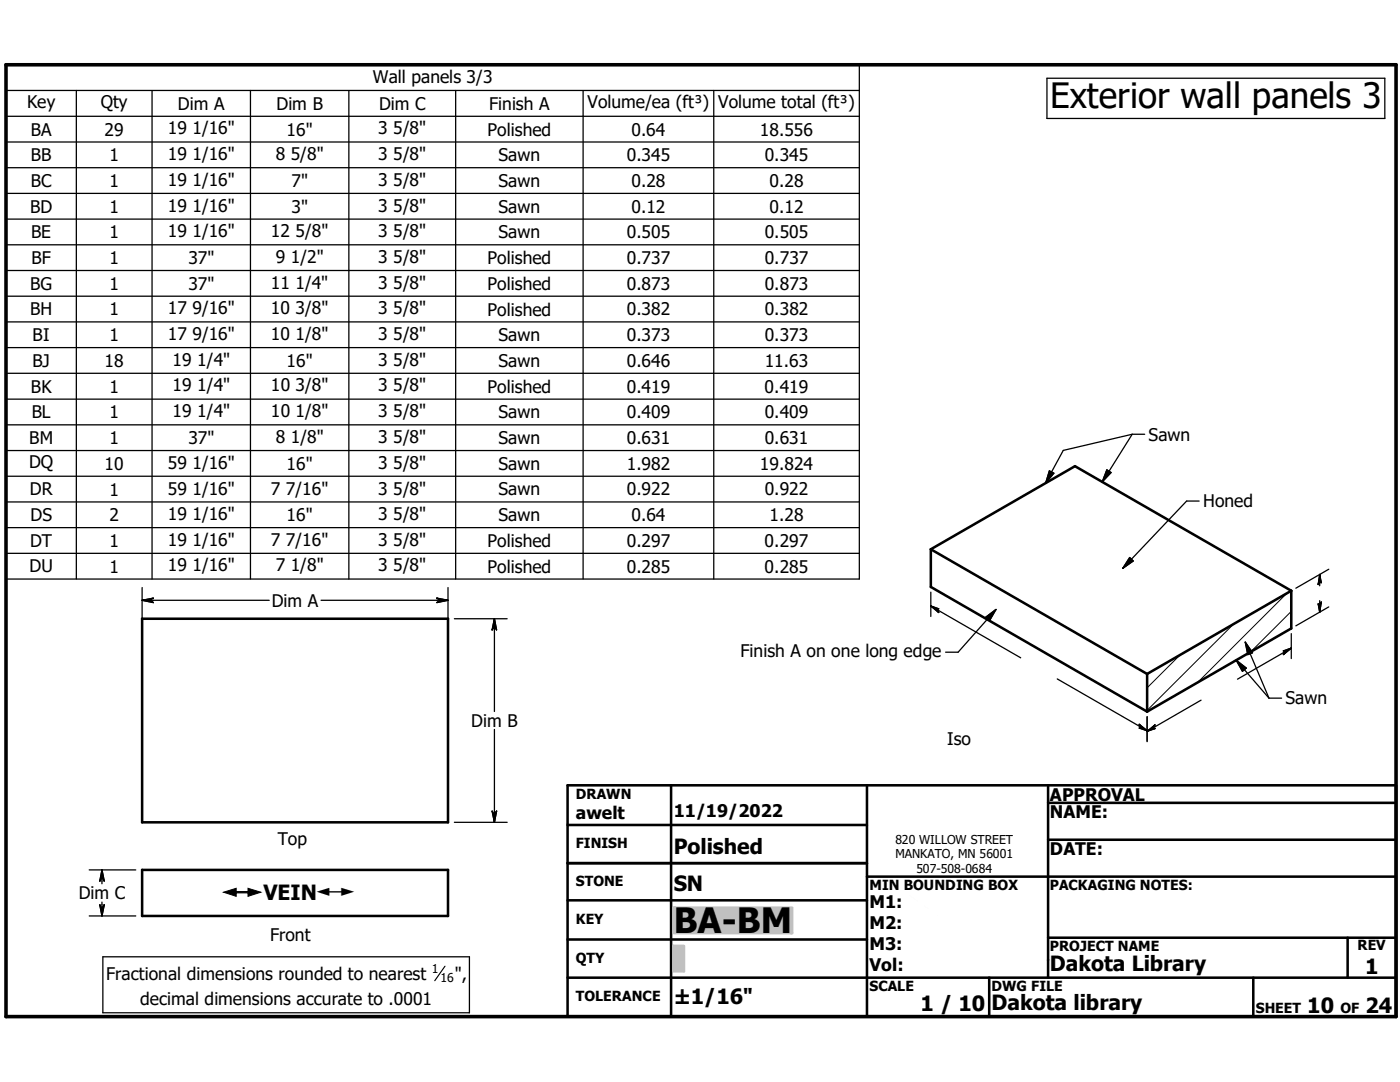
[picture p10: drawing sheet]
<svg xmlns="http://www.w3.org/2000/svg" width="279mm" height="216mm" viewBox="0 0 279 216" stroke-linecap="round" stroke-linejoin="round" font-family="sans-serif">
<g fill="none" stroke="#000" stroke-width=".51">
<path d="M185.8 109.6v7.5l43.1 24.9M185.8 109.6l43.1 24.9M185.8 109.6l28.7-16.6 43.2 24.9M257.7 117.9v7.5l-28.8 16.6M257.7 117.9l-28.8 16.6M28.4 123.5h61v40.6h-61zM228.9 134.5v7.5M113.3 156.7h165.3v46.2h-165.3zM133.9 156.7v46.2M173 156.7v46.2M209.2 156.7v38.4M28.4 173.6h61v9.2h-61z"/>
<path d="M113.3 179.6h59.7M113.3 164.6h59.7M113.3 172.2h59.7M173 174.9h105.6M209.2 160.2h69.4M209.2 167.6h69.4M113.3 187.5h59.7M113.3 195.1h165.3M197.4 195.1v7.8M209.2 187.1h69.4M250.1 195.1v7.8M268.9 187.1v8"/>
</g>
<path d="M256.8 118.4l-17.8 17.8M235.5 130.7l-6.6 6.5M246.2 124.6l-17.3 17.1M257.7 122l-8.1 8.1" fill="none" stroke="#000" stroke-width=".2"/>
<path d="M1.2 12.9h277.4v190h-277.4z" fill="none" stroke="#000" stroke-width=".71"/>
<g fill="#c0c0c0" stroke="#c0c0c0" stroke-width=".51">
<path d="M134.4 188.7h2.1v5.1z"/>
<path d="M134.4 188.7l2.1 5.1h-2.1z"/>
<path d="M134.4 181.1h23.7v5.1z"/>
<path d="M134.4 181.1l23.7 5.1h-23.7z"/>
</g>
<path d="M88.8 192.8l-2 2.9" fill="none" stroke="#000" stroke-width=".23"/>
<g fill="none" stroke="#000" stroke-width=".25">
<path d="M1.2 12.9h170.3v102.6h-170.3zM1.2 18.1h170.3M15.2 18.1v97.4M30.3 18.1v97.4M50 18.1v97.4M69.6 18.1v97.4M90.9 18.1v97.4M116.4 18.1v97.4M142.4 18.1v97.4M208.9 15.6h67.5v8h-67.5zM1.2 23.2h170.3M1.2 28.3h170.3"/>
<path d="M1.2 33.5h170.3M1.2 38.6h170.3M1.2 43.7h170.3M1.2 48.8h170.3M1.2 54h170.3M1.2 59.1h170.3M1.2 64.2h170.3M1.2 69.4h170.3M1.2 74.5h170.3M1.2 79.6h170.3M1.2 84.8h170.3M1.2 89.9h170.3"/>
<path d="M1.2 95h170.3M209.4 94l.9 .4-1.6 2zM220.9 93.8l.8 .5-1.7 1.8zM226 86.7l-6 9.4M226 86.7l-13.8 3.2-3.5 6.5M226 86.7h2.4M239.3 100h-2.5l-12.7 13.4M1.2 100.2h170.3M1.2 105.3h170.3M1.2 110.4h170.3M28.4 119.8h25.3M28.4 119.8l2.2-.4-.8 .4"/>
<path d="M28.4 119.8l2.2 .4-.8-.4M28.4 117.2v45.6M29.8 119.8h.1M64.1 119.8h25.3M88 119.8h.1M88 119.8l-.8 .4 2.2-.4M88 119.8l-.8-.4 2.2 .4M89.4 117.2v45.6M185.8 118.2v4.8M225.4 111.3l.8 .6-2.1 1.5zM263.4 115.8h.1M263.4 114.6v2.3"/>
<path d="M263.4 119.9v2.2M263.4 114.6l.3 1.7-.3-.5M263.4 114.6l-.3 2 .3-.8M265.2 113.6l-6.6 3.8M90.7 123.5h10.5M98.7 124.9h.1M98.7 123.5v18.5M98.7 123.5l.4 2.2-.4-.8M98.7 123.5l-.5 2.2 .5-.8M185.8 120.9l17.9 10.4M185.8 120.9l1.5 .6h-.5M185.8 120.9l1.5 1.3-.5-.7"/>
<path d="M186.8 121.5h.1M196.7 123.2l2.1-1.6-1.3 2.2zM198.8 121.6l-7.6 8.5h-2.5M211 135.5l17.9 10.3M239.7 139.7l-10.8 6.2M246.7 131.7l6.6 7.6M246.7 131.7l2 1.6-.7 .6zM248.5 128.1l4.8 11.2M248.5 128.1l1.5 2.1-1 .4zM253.3 139.3h2.5M256.7 129.9h.1M257.7 129.3l-10.7 6.2"/>
<path d="M257.7 129.3l-1.6 1.3 .6-.7M257.7 129.3l-1.6 .6h.6M257.7 126.4v5M263.4 120.9h.1M263.4 120.9l-.3-.4 .3 1.6M263.4 120.9l.3-.8-.3 2M265.2 121.1l-6.6 3.8M98.7 145.5v18.6M227.9 145.2h.1M227.9 145.2l-.5 .1 1.5 .5M227.9 145.2l-.5-.7 1.5 1.3M228.9 143v5"/>
<path d="M230 145.3h.1M230 145.3l.5-.7-1.6 1.3M230 145.3l.5 .1-1.6 .5M17.8 173.6h9.3M20.3 175h.1M20.3 173.6v2.7M20.3 173.6l.5 2.2-.5-.8M20.3 173.6l-.4 2.2 .4-.8M90.7 164.1h10.5M98.7 162.6h.1M98.7 162.6l-.5-.8 .5 2.3M98.7 162.6l.4-.8-.4 2.3"/>
<path d="M17.8 182.8h9.3M20.3 181.3h.1M20.3 180v2.8M20.3 181.3l-.4-.8 .4 2.3M20.3 181.3l.5-.8-.5 2.3M20.5 190.9h73.2v11.2h-73.2z"/>
</g>
<g fill="#fff" stroke="#fff" stroke-width=".25">
<path d="M181 178.3h23v16.3z"/>
<path d="M181 178.3l23 16.3h-23z"/>
<path d="M44.6 176.6h26.6v3z"/>
<path d="M44.6 176.6l26.6 3h-26.6z"/>
</g>
<g fill="#000" stroke="#000" stroke-width=".25">
<path d="M209.4 94l.9 .4-1.6 2zM220.9 93.8l.8 .5-1.7 1.8zM28.4 119.8l2.2-.4-.8 .4zM28.4 119.8h1.4l.8 .4zM29.8 119.8l.8 .4zM87.2 120.2l.8-.4h1.4zM87.2 119.4l2.2 .4h-1.4zM87.2 119.4l.8 .4zM225.4 111.3l.8 .6-2.1 1.5zM263.4 114.6l.3 1.7-.3-.5zM263.4 114.6v1.2l-.3 .8zM263.4 115.8l-.3 .8z"/>
<path d="M98.7 123.5l.4 2.2-.4-.8zM98.7 123.5v1.4l-.5 .8zM98.7 124.9l-.5 .8zM185.8 120.9l1.5 .6h-.5zM185.8 120.9l1 .6 .5 .7zM186.8 121.5l.5 .7zM196.7 123.2l2.1-1.6-1.3 2.2zM246.7 131.7l2 1.6-.7 .6zM248.5 128.1l1.5 2.1-1 .4zM256.7 129.9l1-.6-1.6 1.3zM256.1 129.9l1.6-.6-1 .6zM256.1 129.9h.6z"/>
<path d="M263.1 120.5l.3 .4v1.2zM263.7 120.1l-.3 2v-1.2zM263.7 120.1l-.3 .8zM227.4 145.3l.5-.1 1 .6zM227.4 144.5l1.5 1.3-1-.6zM227.4 144.5l.5 .7zM228.9 145.9l1.6-1.3-.5 .7zM228.9 145.9l1.1-.6 .5 .1zM230 145.3l.5 .1zM20.3 173.6l.5 2.2-.5-.8zM20.3 173.6v1.4l-.4 .8zM20.3 175l-.4 .8z"/>
<path d="M98.2 161.8l.5 .8v1.5zM99.1 161.8l-.4 2.3v-1.5zM99.1 161.8l-.4 .8zM19.9 180.5l.4 .8v1.5zM20.8 180.5l-.5 2.3v-1.5zM20.8 180.5l-.5 .8z"/>
</g>
<g font-size="7">
<text x="209.6" y="21.6">Exterior wall panels 3</text>
<text x="134.5" y="186.2">BA-BM</text>
</g>
<g font-size="4.2">
<text x="134.4" y="170.3">Polished</text>
<text x="52.6" y="179.7">VEIN</text>
<text x="134.4" y="177.9">SN</text>
<text x="209.5" y="193.7">Dakota Library</text>
<text x="272.5" y="194.4">1</text>
<text x="134.4" y="200.4">±1/16&quot;</text>
<text x="183.7" y="201.7">1 / 10</text>
<text x="197.9" y="201.5">Dakota library</text>
<text x="260.9" y="202.1">10</text>
<text x="272.5" y="202.1">24</text>
</g>
<g font-size="3.5">
<text x="74.4" y="16.5">Wall panels 3/3</text>
<text x="5.4" y="21.5">Key</text>
<text x="20.1" y="21.6">Qty</text>
<text x="35.5" y="21.9">Dim A</text>
<text x="55.2" y="21.9">Dim B</text>
<text x="75.7" y="21.9">Dim C</text>
<text x="97.6" y="21.9">Finish A</text>
<text x="117.3" y="21.6">Volume/ea (ft³)</text>
<text x="143.3" y="21.6">Volume total (ft³)</text>
<text x="6.1" y="27.1">BA</text>
<text x="20.9" y="27.1">29</text>
<text x="33.5" y="26.8">19 1/16&quot;</text>
<text x="57.2" y="27.1">16&quot;</text>
<text x="75.5" y="26.8">3 5/8&quot;</text>
<text x="97.3" y="27.1">Polished</text>
<text x="126" y="27.1">0.64</text>
<text x="151.6" y="27.1">18.556</text>
<text x="6.1" y="32.2">BB</text>
<text x="21.8" y="32.2">1</text>
<text x="33.5" y="32">19 1/16&quot;</text>
<text x="55.1" y="32">8 5/8&quot;</text>
<text x="75.5" y="32">3 5/8&quot;</text>
<text x="99.5" y="32.2">Sawn</text>
<text x="125.1" y="32.2">0.345</text>
<text x="152.6" y="32.2">0.345</text>
<text x="6.1" y="37.3">BC</text>
<text x="21.8" y="37.3">1</text>
<text x="33.5" y="37.1">19 1/16&quot;</text>
<text x="58.2" y="37.4">7&quot;</text>
<text x="75.5" y="37.1">3 5/8&quot;</text>
<text x="99.5" y="37.3">Sawn</text>
<text x="126" y="37.3">0.28</text>
<text x="153.6" y="37.3">0.28</text>
<text x="6" y="42.4">BD</text>
<text x="6.2" y="47.5">BE</text>
<text x="21.8" y="42.5">1</text>
<text x="21.8" y="47.6">1</text>
<text x="33.5" y="42.2">19 1/16&quot;</text>
<text x="33.5" y="47.4">19 1/16&quot;</text>
<text x="54.1" y="47.4">12 5/8&quot;</text>
<text x="58.2" y="42.5">3&quot;</text>
<text x="75.5" y="47.4">3 5/8&quot;</text>
<text x="75.5" y="42.2">3 5/8&quot;</text>
<text x="99.5" y="42.4">Sawn</text>
<text x="99.5" y="47.5">Sawn</text>
<text x="125.1" y="47.5">0.505</text>
<text x="126" y="42.4">0.12</text>
<text x="152.6" y="47.5">0.505</text>
<text x="153.6" y="42.4">0.12</text>
<text x="6.3" y="52.7">BF</text>
<text x="21.8" y="52.7">1</text>
<text x="37.6" y="52.7">37&quot;</text>
<text x="55" y="52.5">9 1/2&quot;</text>
<text x="75.5" y="52.5">3 5/8&quot;</text>
<text x="97.3" y="52.7">Polished</text>
<text x="125.1" y="52.7">0.737</text>
<text x="152.6" y="52.7">0.737</text>
<text x="6" y="57.8">BG</text>
<text x="21.8" y="57.8">1</text>
<text x="37.6" y="57.9">37&quot;</text>
<text x="54.1" y="57.6">11 1/4&quot;</text>
<text x="75.5" y="57.6">3 5/8&quot;</text>
<text x="97.3" y="57.9">Polished</text>
<text x="125.1" y="57.8">0.873</text>
<text x="152.6" y="57.8">0.873</text>
<text x="6" y="62.9">BH</text>
<text x="21.8" y="62.9">1</text>
<text x="33.5" y="62.7">17 9/16&quot;</text>
<text x="54.1" y="62.7">10 3/8&quot;</text>
<text x="75.5" y="62.7">3 5/8&quot;</text>
<text x="97.3" y="63">Polished</text>
<text x="125.1" y="62.9">0.382</text>
<text x="152.6" y="62.9">0.382</text>
<text x="6.5" y="68.1">BI</text>
<text x="21.8" y="68.1">1</text>
<text x="33.5" y="67.9">17 9/16&quot;</text>
<text x="54.1" y="67.9">10 1/8&quot;</text>
<text x="75.5" y="67.9">3 5/8&quot;</text>
<text x="99.5" y="68.1">Sawn</text>
<text x="125.1" y="68.1">0.373</text>
<text x="152.6" y="68.1">0.373</text>
<text x="6.5" y="73.2">BJ</text>
<text x="20.9" y="73.2">18</text>
<text x="34.5" y="73">19 1/4&quot;</text>
<text x="57.2" y="73.2">16&quot;</text>
<text x="75.5" y="73">3 5/8&quot;</text>
<text x="99.5" y="73.2">Sawn</text>
<text x="125.1" y="73.2">0.646</text>
<text x="152.6" y="73.2">11.63</text>
<text x="6.1" y="78.4">BK</text>
<text x="6.4" y="83.5">BL</text>
<text x="21.8" y="78.4">1</text>
<text x="21.9" y="83.5">1</text>
<text x="34.5" y="78.1">19 1/4&quot;</text>
<text x="34.5" y="83.3">19 1/4&quot;</text>
<text x="54.1" y="78.1">10 3/8&quot;</text>
<text x="54.1" y="83.3">10 1/8&quot;</text>
<text x="75.5" y="78.1">3 5/8&quot;</text>
<text x="75.5" y="83.3">3 5/8&quot;</text>
<text x="97.3" y="78.4">Polished</text>
<text x="99.5" y="83.5">Sawn</text>
<text x="125.1" y="78.4">0.419</text>
<text x="125.1" y="83.5">0.409</text>
<text x="152.6" y="78.4">0.419</text>
<text x="152.6" y="83.5">0.409</text>
<text x="5.8" y="88.6">BM</text>
<text x="21.8" y="88.6">1</text>
<text x="37.6" y="88.6">37&quot;</text>
<text x="55" y="88.4">8 1/8&quot;</text>
<text x="75.5" y="88.4">3 5/8&quot;</text>
<text x="99.5" y="88.6">Sawn</text>
<text x="125.1" y="88.6">0.631</text>
<text x="152.6" y="88.6">0.631</text>
<text x="229.2" y="87.9">Sawn</text>
<text x="5.8" y="93.4">DQ</text>
<text x="20.9" y="93.7">10</text>
<text x="33.5" y="93.5">59 1/16&quot;</text>
<text x="57.2" y="93.8">16&quot;</text>
<text x="75.5" y="93.5">3 5/8&quot;</text>
<text x="99.5" y="93.7">Sawn</text>
<text x="125.1" y="93.7">1.982</text>
<text x="151.6" y="93.7">19.824</text>
<text x="6" y="98.8">DR</text>
<text x="21.8" y="98.9">1</text>
<text x="33.5" y="98.7">59 1/16&quot;</text>
<text x="54.1" y="98.7">7 7/16&quot;</text>
<text x="75.5" y="98.7">3 5/8&quot;</text>
<text x="99.5" y="98.8">Sawn</text>
<text x="125.1" y="98.8">0.922</text>
<text x="152.6" y="98.8">0.922</text>
<text x="240.1" y="101.3">Honed</text>
<text x="6.1" y="104">DS</text>
<text x="21.8" y="104.1">2</text>
<text x="33.5" y="103.8">19 1/16&quot;</text>
<text x="57.2" y="104.1">16&quot;</text>
<text x="75.5" y="103.8">3 5/8&quot;</text>
<text x="99.5" y="104">Sawn</text>
<text x="126" y="104">0.64</text>
<text x="153.6" y="104">1.28</text>
<text x="6" y="109.1">DT</text>
<text x="21.8" y="109.1">1</text>
<text x="33.5" y="108.9">19 1/16&quot;</text>
<text x="54.1" y="108.9">7 7/16&quot;</text>
<text x="75.5" y="108.9">3 5/8&quot;</text>
<text x="97.3" y="109.1">Polished</text>
<text x="125.1" y="109.1">0.297</text>
<text x="152.6" y="109.1">0.297</text>
<text x="5.9" y="114.2">DU</text>
<text x="21.8" y="114.3">1</text>
<text x="33.5" y="114">19 1/16&quot;</text>
<text x="55.1" y="114">7 1/8&quot;</text>
<text x="75.5" y="114">3 5/8&quot;</text>
<text x="97.3" y="114.3">Polished</text>
<text x="125.1" y="114.3">0.285</text>
<text x="152.6" y="114.3">0.285</text>
<text x="54.2" y="121">Dim A</text>
<text x="147.8" y="131.1">Finish A on one long edge</text>
<text x="256.5" y="140.5">Sawn</text>
<text x="94" y="145">Dim B</text>
<text x="189" y="148.7">Iso</text>
<text x="209.5" y="159.8">APPROVAL</text>
<text x="114.9" y="163.5">awelt</text>
<text x="134.5" y="163">11/19/2022</text>
<text x="209.5" y="163.2">NAME:</text>
<text x="55.4" y="168.6">Top</text>
<text x="209.5" y="170.6">DATE:</text>
<text x="15.7" y="179.5">Dim C</text>
<text x="173.5" y="181.2">M1: 3 5/8&quot;</text>
<text x="173.5" y="185.4">M2: 16&quot;</text>
<text x="53.9" y="187.8">Front</text>
<text x="173.5" y="189.6">M3: 24&quot;</text>
<text x="21.2" y="195.5">Fractional dimensions rounded to nearest</text>
<text x="90.8" y="195.5">&quot;,</text>
<text x="173.5" y="193.8">Vol: 0.806 ft³</text>
<text x="28" y="200.5">decimal dimensions accurate to .0001</text>
</g>
<g font-size="3.3">
<text x="44.6" y="179.7">#</text>
<text x="63.2" y="179.7">#</text>
</g>
<g font-size="2.8">
<text x="114.9" y="159.5">DRAWN</text>
<text x="114.9" y="169.2">FINISH</text>
<text x="114.9" y="176.9">STONE</text>
<text x="173.5" y="177.5">MIN BOUNDING BOX</text>
<text x="209.5" y="177.5">PACKAGING NOTES:</text>
<text x="114.9" y="184.4">KEY</text>
<text x="209.5" y="189.7">PROJECT NAME</text>
<text x="270.9" y="189.6">REV</text>
<text x="114.9" y="192.1">QTY</text>
<text x="173.5" y="197.7">SCALE</text>
<text x="197.9" y="197.7">DWG FILE</text>
<text x="114.9" y="199.7">TOLERANCE</text>
<text x="250.6" y="202.1">SHEET</text>
<text x="267.5" y="202.1">OF</text>
</g>
<g font-size="2.4">
<text x="178.7" y="168.4">820 WILLOW STREET</text>
<text x="178.7" y="171.3">MANKATO, MN 56001</text>
<text x="182.9" y="174.2">507-508-0684</text>
<text x="86.1" y="194.2">1</text>
<text x="87.9" y="196">16</text>
</g>
</svg>
